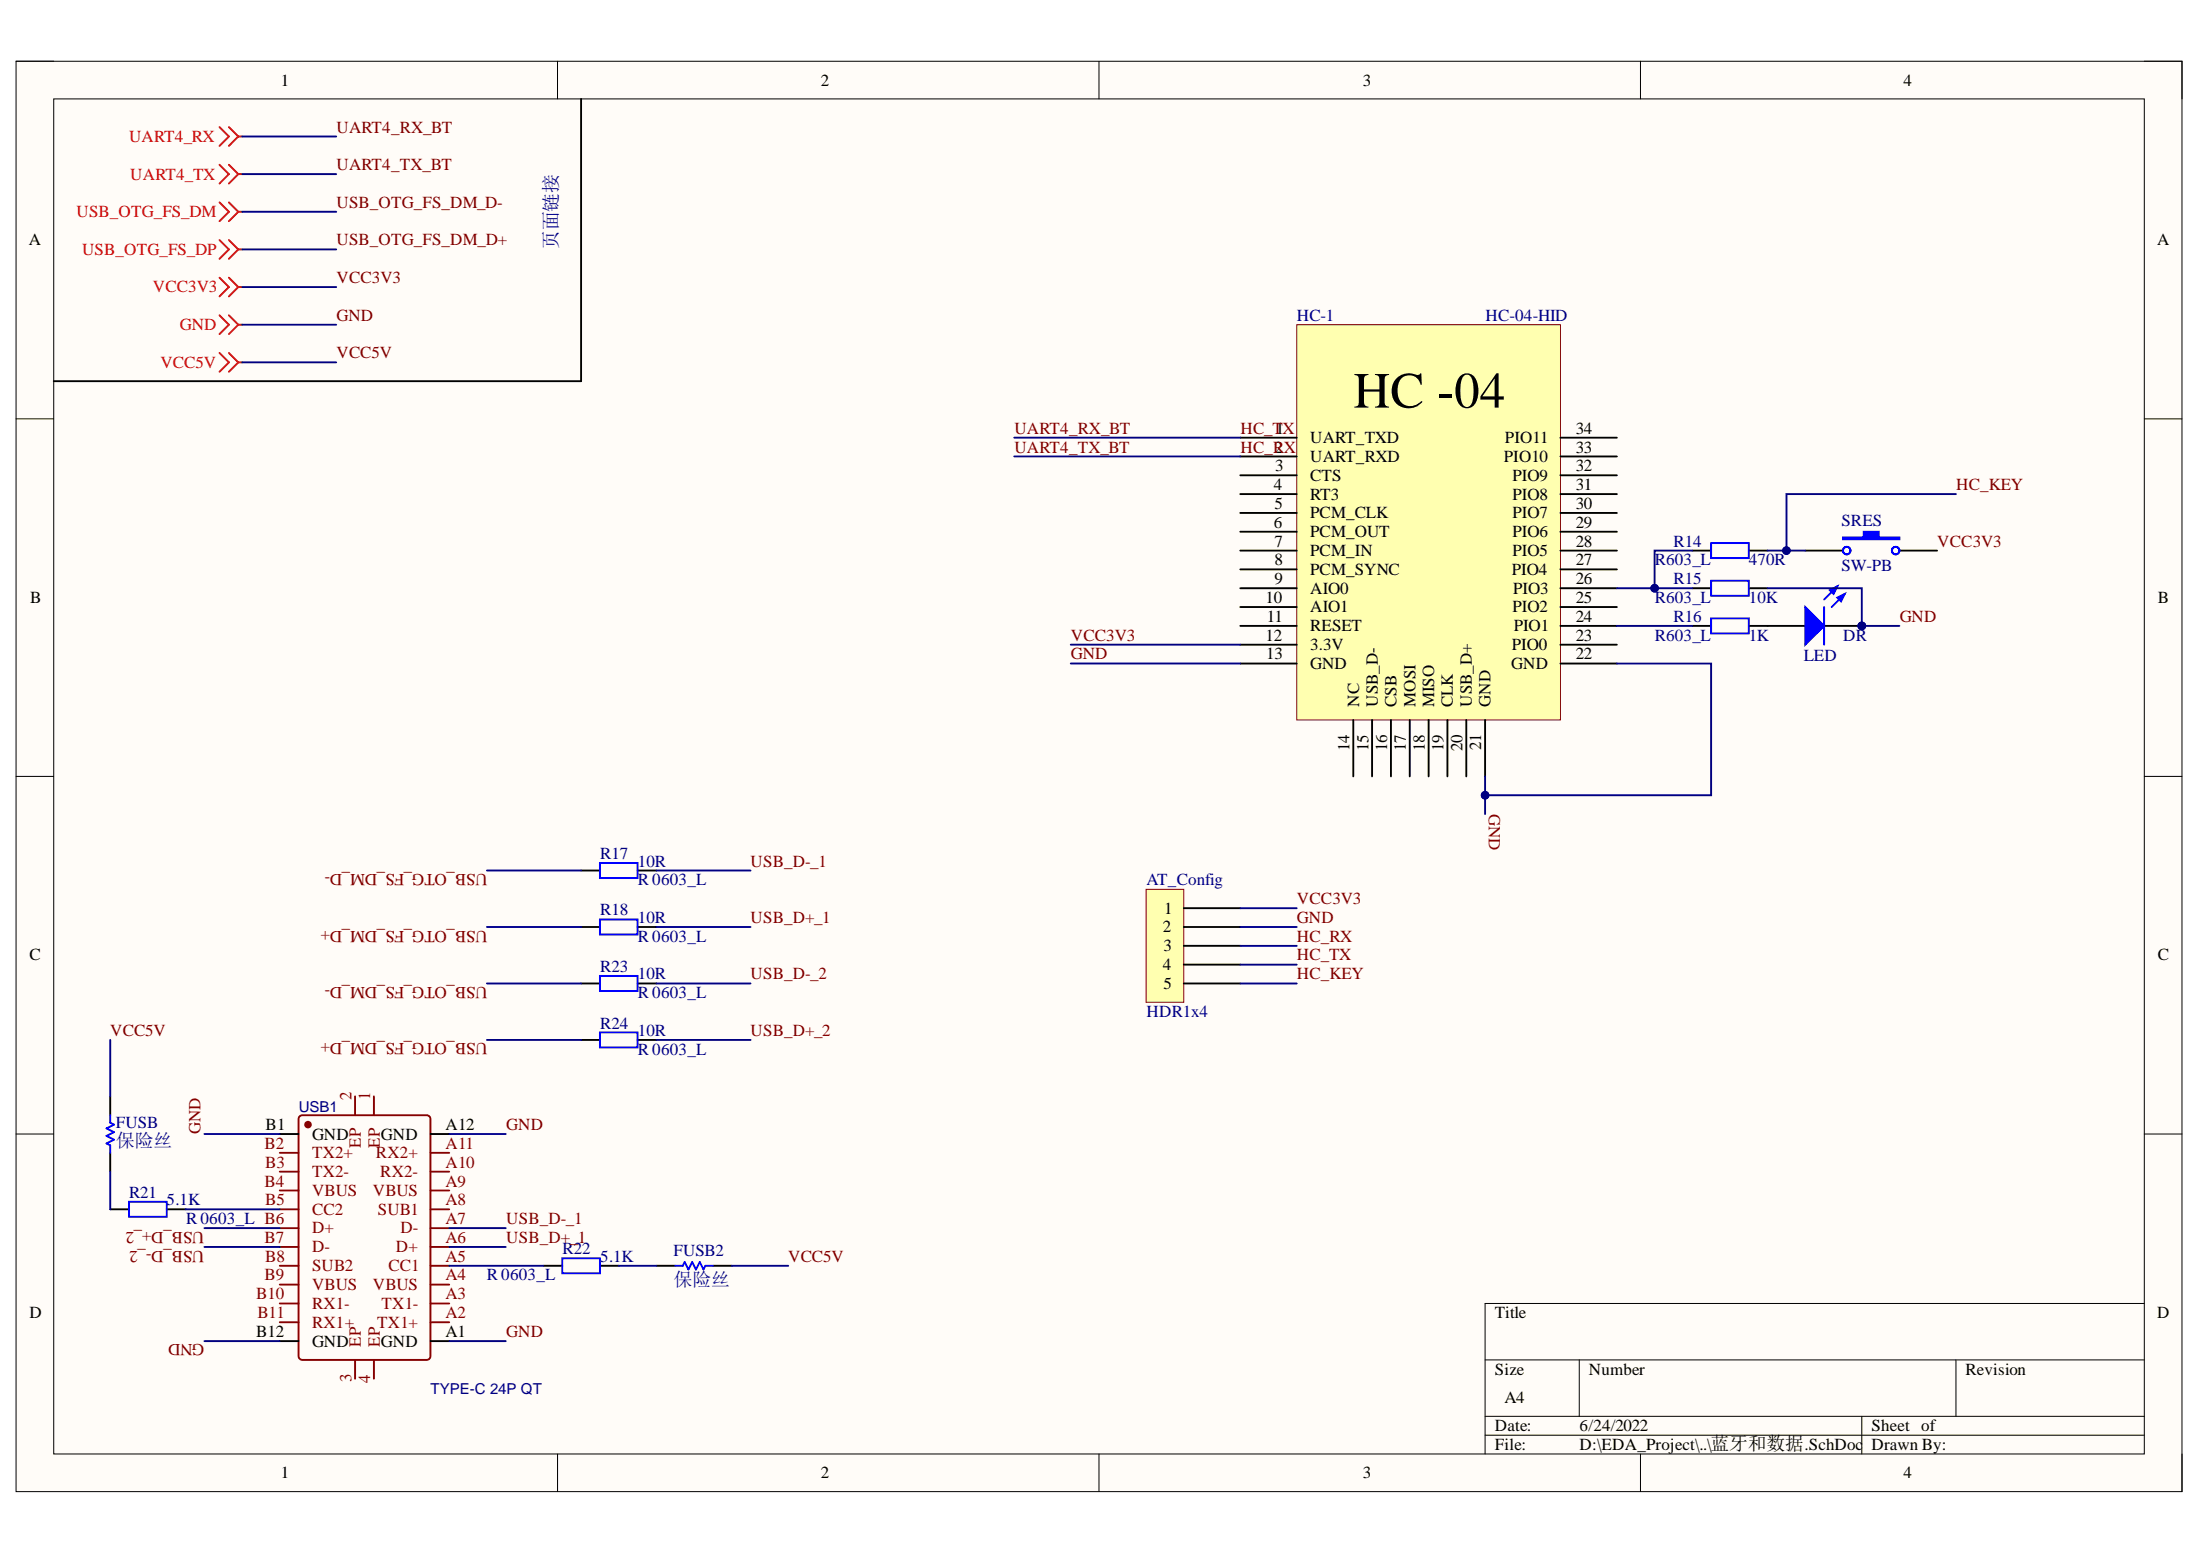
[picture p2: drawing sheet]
<svg xmlns="http://www.w3.org/2000/svg" width="297mm" height="210mm" viewBox="0 0 297 210" stroke-linecap="round" stroke-linejoin="round" font-family="sans-serif">
<path d="M2.2 8.3h292.4v193h-292.4z" fill-rule="evenodd" fill="#fffcf8"/>
<path d="M2.2 8.3h292.4v193h-292.4z" fill="none" stroke="#000" stroke-width=".14"/>
<path d="M7.3 13.4h282.2v182.9h-282.2z" fill-rule="evenodd" fill="#fffcf8"/>
<g fill="none" stroke="#000" stroke-width=".14">
<path d="M2.2 8.3h5.1M7.3 13.4h282.2v182.9h-282.2zM75.3 8.3v5M148.4 8.3v5M221.5 8.3v5.1M289.5 8.3h5.1v5.1M2.2 56.5h5.1M289.5 56.5h5.1M2.2 104.8h5.1M289.5 104.8h5.1M2.2 153.1h5.1M289.5 153.1h5.1"/>
<path d="M289.5 175.9h-89v20.4M75.3 196.3v5M148.4 196.3v5M200.5 183.6h89M200.5 191.2h89M200.5 193.7h89M213.2 183.6v7.6M221.5 196.3v5M251.4 191.2v5.1M264.1 183.6v7.6M294.6 196.3v5"/>
</g>
<path d="M175.1 43.8h35.6v53.4h-35.6z" fill-rule="evenodd" fill="#ffffb0"/>
<path d="M175.1 43.8h35.6v53.4h-35.6z" fill="none" stroke="#800000" stroke-width=".14"/>
<g fill="none" stroke="#000" stroke-width=".25">
<path d="M78.5 13.3v38.2h-71.2M167.5 59.1h7.6M210.7 59.1h7.6M167.5 61.6h7.6M167.5 64.2h7.6M167.5 66.7h7.6M167.5 69.2h7.6M167.5 71.8h7.6M167.5 74.3h7.6M167.5 76.9h7.6M167.5 79.4h7.6M210.7 61.6h7.6"/>
<path d="M210.7 64.2h7.6M210.7 66.7h7.6M210.7 69.2h7.6M210.7 71.8h7.6M210.7 74.3h7.6M210.7 76.9h7.6M210.7 79.4h7.6M228.5 74.3h2.5M228.5 79.4h2.5M236.1 74.3h2.6M236.1 79.4h2.6M167.5 81.9h7.6"/>
<path d="M167.5 84.5h7.6M167.5 87h7.6M167.5 89.6h7.6M182.7 97.2v7.6M185.3 97.2v7.6M187.8 97.2v7.6M190.3 97.2v7.6M192.9 97.2v7.6M195.4 97.2v7.6M198 97.2v7.6M200.5 97.2v7.6M210.7 81.9h7.6"/>
<path d="M210.7 84.5h7.6M210.7 87h7.6M210.7 89.6h7.6M228.5 84.5h2.5M236.1 84.5h7.6M246.3 84.5h5.1"/>
</g>
<g fill="none" stroke="#f00" stroke-width=".25">
<path d="M29.6 17.2l1.3 1.2-1.3 1.3M30.9 17.2l1.3 1.2M32.2 18.4l-1.3 1.3M32.2 18.4h.5M29.6 22.2l1.3 1.3-1.3 1.3M29.6 27.3l1.3 1.3-1.3 1.3M29.6 32.4l1.3 1.3-1.3 1.2M29.6 37.5l1.3 1.3-1.3 1.2M30.9 22.2l1.3 1.3M30.9 27.3l1.3 1.3M30.9 32.4l1.3 1.3M30.9 37.5l1.3 1.3"/>
<path d="M32.2 23.5l-1.3 1.3M32.2 23.5h.5M32.2 28.6l-1.3 1.3M32.2 28.6h.5M32.2 33.7l-1.3 1.2M32.2 33.7h.5M32.2 38.8l-1.3 1.2M32.2 38.8h.5M29.6 42.6l1.3 1.2-1.3 1.3M30.9 42.6l1.3 1.2M32.2 43.8l-1.3 1.3M32.2 43.8h.5"/>
</g>
<path d="M231 73.3h5.1v2h-5.1zM231 78.4h5.1v2h-5.1zM231 83.5h5.1v2h-5.1z" fill="none" stroke="#00f" stroke-width=".25"/>
<path d="M243.7 81.9l2.6 2.6-2.6 2.5z" fill="#00f"/>
<path d="M248.1 79.2l-1.8 1.7M243.7 81.9l2.6 2.6-2.6 2.5zM249.1 80.2l-1.8 1.7" fill="none" stroke="#00f" stroke-width=".25"/>
<path d="M248.1 80.7l1-.5-.5 1z" fill="#00f"/>
<path d="M248.1 80.7l1-.5-.5 1z" fill="none" stroke="#00f" stroke-width=".25"/>
<path d="M247.1 79.7l1-.5-.5 1z" fill="#00f"/>
<path d="M247.1 79.7l1-.5-.5 1zM246.3 81.9v5.1" fill="none" stroke="#00f" stroke-width=".25"/>
<path d="M243.7 74.3h5.1M256.5 74.3h5" fill="none" stroke="#000" stroke-width=".25"/>
<path d="M248.8 72.5h2.8v-.7h2.1v.7h2.8v.3h-7.7z" fill-rule="evenodd" fill="#00f"/>
<g fill="none" stroke="#00f" stroke-width=".25">
<path d="M248.8 72.5h2.8v-.7h2.1v.7h2.8v.3h-7.7z"/>
<circle cx="249.3" cy="74.3" r=".51"/>
<circle cx="255.9" cy="74.3" r=".51"/>
</g>
<path d="M40.4 150.8l.2-.2 .2-.1h16.8l.4 .3 .1 .2v32.1l-.1 .2-.1 .2-17.1 .1-.2-.1-.2-.2-.1-.2v-32.1z" fill="none" stroke="#800" stroke-width=".25"/>
<circle cx="41.6" cy="151.8" r=".38" fill="#800"/>
<g fill="none" stroke="#800" stroke-width=".25">
<path d="M37.8 155.6h2.5M37.8 158.2h2.5M47.9 148v2.5M50.5 148v2.5M58.1 155.6h2.6M58.1 158.2h2.6M37.8 160.7h2.5M37.8 163.2h2.5M37.8 165.8h2.5M37.8 168.3h2.5M37.8 170.9h2.5M37.8 173.4h2.5"/>
<path d="M37.8 175.9h2.5M37.8 178.5h2.5M58.1 160.7h2.6M58.1 163.2h2.6M58.1 165.8h2.6M58.1 168.3h2.6M58.1 170.9h2.6M58.1 173.4h2.6M58.1 175.9h2.6M58.1 178.5h2.6M47.9 183.6v2.5M50.5 183.6v2.5"/>
<circle cx="41.6" cy="151.8" r=".38"/>
</g>
<g fill="none" stroke="#000" stroke-width=".25">
<path d="M78.5 117.5h2.5M86.1 117.5h2.5M78.5 125.1h2.5M78.5 132.8h2.5M86.1 125.1h2.5M86.1 132.8h2.5M14.9 148v2.5M14.9 155.6v2.6M37.8 153.1h2.5M58.1 153.1h2.6M78.5 140.4h2.5M86.1 140.4h2.5"/>
<path d="M14.9 163.2h2.5M22.5 163.2h2.6M73.4 170.9h2.5M81 170.9h2.5M88.6 170.9h2.6M96.3 170.9h2.5M37.8 181h2.5M58.1 181h2.6"/>
</g>
<path d="M81 116.5h5.1v2h-5.1zM81 124.1h5.1v2h-5.1zM81 131.7h5.1v2.1h-5.1zM81 139.4h5.1v2h-5.1zM14.9 150.5v1.1l.5 .2-1 .5 1 .5-1 .5 1 .5-1 .5 .5 .3v1M17.4 162.2h5.1v2.1h-5.1zM75.9 169.8h5.1v2.1h-5.1zM91.2 170.9h1l.2-.5 .6 1 .5-1 .5 1 .5-1 .5 1 .2-.5h1.1" fill="none" stroke="#00f" stroke-width=".25"/>
<path d="M29.6 47.6l1.3 1.3-1.3 1.3M30.9 47.6l1.3 1.3M32.2 48.9l-1.3 1.3M32.2 48.9h.5" fill="none" stroke="#f00" stroke-width=".25"/>
<path d="M32.7 18.4h12.7M32.7 23.5h12.7M32.7 28.6h12.7M32.7 33.7h12.7M32.7 38.8h12.7M136.9 59.1h30.6M136.9 61.6h30.6M144.6 87h22.9M144.6 89.6h22.9M218.3 89.6h12.7v17.8h-30.5" fill="none" stroke="#000080" stroke-width=".25"/>
<circle cx="200.5" cy="107.4" r=".51" fill="#000080"/>
<circle cx="200.5" cy="107.4" r=".51" fill="none" stroke="#000080" stroke-width=".14"/>
<path d="M200.5 104.8v5.1" fill="none" stroke="#000080" stroke-width=".25"/>
<circle cx="200.5" cy="107.4" r=".51" fill="#000080"/>
<circle cx="200.5" cy="107.4" r=".51" fill="none" stroke="#000080" stroke-width=".14"/>
<path d="M32.7 43.8h12.7M228.5 74.3h-5.1v5.1" fill="none" stroke="#000080" stroke-width=".25"/>
<circle cx="223.4" cy="79.4" r=".51" fill="#000080"/>
<circle cx="223.4" cy="79.4" r=".51" fill="none" stroke="#000080" stroke-width=".14"/>
<path d="M218.3 79.4h10.2M218.3 84.5h10.2" fill="none" stroke="#000080" stroke-width=".25"/>
<circle cx="223.4" cy="79.4" r=".51" fill="#000080"/>
<circle cx="223.4" cy="79.4" r=".51" fill="none" stroke="#000080" stroke-width=".14"/>
<path d="M238.7 74.3h5" fill="none" stroke="#000080" stroke-width=".25"/>
<circle cx="241.2" cy="74.3" r=".51" fill="#000080"/>
<circle cx="241.2" cy="74.3" r=".51" fill="none" stroke="#000080" stroke-width=".14"/>
<path d="M238.7 79.4h12.7v5.1h5.1M264.1 66.7h-22.9v7.6" fill="none" stroke="#000080" stroke-width=".25"/>
<circle cx="241.2" cy="74.3" r=".51" fill="#000080"/>
<circle cx="241.2" cy="74.3" r=".51" fill="none" stroke="#000080" stroke-width=".14"/>
<g fill="none" stroke="#000080" stroke-width=".25">
<path d="M32.7 48.9h12.7M65.7 117.5h12.8M88.6 117.5h12.7M65.7 125.1h12.8M65.7 132.8h12.8M88.6 125.1h12.7M88.6 132.8h12.7M14.9 140.4v7.6M14.9 158.2v5M27.6 153.1h10.2M60.7 153.1h7.6M65.7 140.4h12.8"/>
<path d="M88.6 140.4h12.7M25.1 163.2h12.7M27.6 165.8h10.2M27.6 168.3h10.2M60.7 170.9h12.7M60.7 165.8h7.6M60.7 168.3h7.6M83.5 170.9h5.1M98.8 170.9h7.6M27.6 181h10.2M60.7 181h7.6"/>
</g>
<path d="M154.7 120h5.1v15.3h-5.1z" fill-rule="evenodd" fill="#ffffb0"/>
<path d="M154.7 120h5.1v15.3h-5.1z" fill="none" stroke="#800000" stroke-width=".14"/>
<path d="M159.8 122.6h7.7M159.8 125.1h7.7M159.8 127.7h7.7M159.8 130.2h7.7M159.8 132.8h7.7" fill="none" stroke="#000" stroke-width=".25"/>
<path d="M167.5 122.6h7.6M167.5 125.1h7.6M167.5 127.7h7.6M167.5 130.2h7.6M167.5 132.8h7.6" fill="none" stroke="#000080" stroke-width=".25"/>
<text font-size="6.8" x="182.7" y="55">HC -04</text>
<g font-size="2.5" fill="#000080">
<text x="75.3" y="33.6" transform="rotate(-90 75.3 33.6)">页面链接</text>
<text x="15.7" y="154.8">保险丝</text>
<text x="90.9" y="173.6">保险丝</text>
</g>
<g font-size="2.3">
<text x="37.9" y="11.6">1</text>
<text x="110.8" y="11.6">2</text>
<text x="184" y="11.6">3</text>
<text x="257" y="11.6">4</text>
<text x="3.9" y="33.1">A</text>
<text x="291.3" y="33.1">A</text>
<text x="176.9" y="59.8">UART_TXD</text>
<text x="203.2" y="59.8">PIO11</text>
<text x="212.8" y="58.6">34</text>
<text x="172.1" y="61.1">2</text>
<text x="172.2" y="63.6">3</text>
<text x="176.9" y="62.4">UART_RXD</text>
<text x="176.9" y="64.9">CTS</text>
<text x="203" y="62.4">PIO10</text>
<text x="204.2" y="64.9">PIO9</text>
<text x="212.8" y="63.6">32</text>
<text x="212.8" y="61.1">33</text>
<text x="172" y="66.2">4</text>
<text x="172" y="71.2">6</text>
<text x="172.1" y="68.7">5</text>
<text x="176.9" y="67.4">RT3</text>
<text x="176.9" y="70">PCM_CLK</text>
<text x="204.2" y="70">PIO7</text>
<text x="204.2" y="67.4">PIO8</text>
<text x="212.8" y="71.2">29</text>
<text x="212.8" y="68.7">30</text>
<text x="212.8" y="66.2">31</text>
<text x="172.1" y="73.8">7</text>
<text x="172.1" y="76.3">8</text>
<text x="176.9" y="72.5">PCM_OUT</text>
<text x="176.9" y="75.1">PCM_IN</text>
<text x="176.9" y="77.6">PCM_SYNC</text>
<text x="204.1" y="77.6">PIO4</text>
<text x="204.2" y="72.5">PIO6</text>
<text x="204.2" y="75.1">PIO5</text>
<text x="212.8" y="76.3">27</text>
<text x="212.8" y="73.8">28</text>
<text x="4.1" y="81.4">B</text>
<text x="170.9" y="81.4">10</text>
<text x="171.1" y="83.9">11</text>
<text x="172.1" y="78.9">9</text>
<text x="176.9" y="80.1">AIO0</text>
<text x="176.9" y="82.7">AIO1</text>
<text x="204.2" y="82.7">PIO2</text>
<text x="204.3" y="80.1">PIO3</text>
<text x="212.8" y="83.9">24</text>
<text x="212.8" y="81.4">25</text>
<text x="212.8" y="78.9">26</text>
<text x="291.3" y="81.4">B</text>
<text x="170.9" y="86.5">12</text>
<text x="171" y="89">13</text>
<text x="176.9" y="85.2">RESET</text>
<text x="176.9" y="87.7">3.3V</text>
<text x="204.1" y="87.7">PIO0</text>
<text x="204.4" y="85.2">PIO1</text>
<text x="212.8" y="89">22</text>
<text x="212.8" y="86.5">23</text>
<text x="176.9" y="90.3">GND</text>
<text x="183.5" y="95.4" transform="rotate(-90 183.5 95.4)">NC</text>
<text x="186" y="95.4" transform="rotate(-90 186 95.4)">USB_D-</text>
<text x="188.6" y="95.4" transform="rotate(-90 188.6 95.4)">CSB</text>
<text x="191.1" y="95.4" transform="rotate(-90 191.1 95.4)">MOSI</text>
<text x="193.6" y="95.4" transform="rotate(-90 193.6 95.4)">MISO</text>
<text x="196.2" y="95.4" transform="rotate(-90 196.2 95.4)">CLK</text>
<text x="198.7" y="95.4" transform="rotate(-90 198.7 95.4)">USB_D+</text>
<text x="201.3" y="95.4" transform="rotate(-90 201.3 95.4)">GND</text>
<text x="204" y="90.3">GND</text>
<text x="182.2" y="101.4" transform="rotate(-90 182.2 101.4)">14</text>
<text x="184.8" y="101.3" transform="rotate(-90 184.8 101.3)">15</text>
<text x="187.3" y="101.4" transform="rotate(-90 187.3 101.4)">16</text>
<text x="189.8" y="101.4" transform="rotate(-90 189.8 101.4)">17</text>
<text x="192.4" y="101.3" transform="rotate(-90 192.4 101.3)">18</text>
<text x="194.9" y="101.4" transform="rotate(-90 194.9 101.4)">19</text>
<text x="197.4" y="101.4" transform="rotate(-90 197.4 101.4)">20</text>
<text x="200" y="101.3" transform="rotate(-90 200 101.3)">21</text>
<text x="157" y="125.8">2</text>
<text x="157.2" y="123.3">1</text>
<text x="4" y="129.7">C</text>
<text x="157" y="130.9">4</text>
<text x="157.1" y="128.4">3</text>
<text x="291.3" y="129.7">C</text>
<text x="157.1" y="133.5">5</text>
<text x="35.9" y="152.6">B1</text>
<text x="42.1" y="153.8">GND</text>
<text x="51.4" y="153.8">GND</text>
<text x="60.1" y="152.6">A12</text>
<text x="4" y="177.9">D</text>
<text x="201.8" y="177.9">Title</text>
<text x="291.3" y="177.9">D</text>
<text x="34.6" y="180.5">B12</text>
<text x="42.1" y="181.8">GND</text>
<text x="51.4" y="181.8">GND</text>
<text x="60.1" y="180.5">A1</text>
<text x="201.8" y="185.6">Size</text>
<text x="214.5" y="185.6">Number</text>
<text x="265.4" y="185.6">Revision</text>
<text x="203.1" y="189.4">A4</text>
<text x="201.8" y="193.2">Date:</text>
<text x="201.8" y="195.7">File:</text>
<text x="213.3" y="193.2">6/24/2022</text>
<text x="213.3" y="195.7">D:\EDA_Project\..\蓝牙和数据.SchDoc</text>
<text x="252.7" y="193.2">Sheet of</text>
<text x="252.7" y="195.7">Drawn By:</text>
<text x="37.9" y="199.6">1</text>
<text x="110.8" y="199.6">2</text>
<text x="184" y="199.6">3</text>
<text x="257" y="199.6">4</text>
</g>
<g font-size="2.3" fill="#800000">
<text x="45.4" y="17.9">UART4_RX_BT</text>
<text x="45.4" y="23">UART4_TX_BT</text>
<text x="45.4" y="28.1">USB_OTG_FS_DM_D-</text>
<text x="45.4" y="33.1">USB_OTG_FS_DM_D+</text>
<text x="45.4" y="38.2">VCC3V3</text>
<text x="45.4" y="43.3">GND</text>
<text x="45.4" y="48.3">VCC5V</text>
<text x="137" y="58.6">UART4_RX_BT</text>
<text x="167.5" y="58.6">HC_T1X</text>
<text x="137" y="61.1">UART4_TX_BT</text>
<text x="167.5" y="61.1">HC_RX</text>
<text x="264.1" y="66.2">HC_KEY</text>
<text x="261.6" y="73.8">VCC3V3</text>
<text x="256.5" y="83.9">GND</text>
<text x="144.6" y="86.5">VCC3V3</text>
<text x="144.6" y="89">GND</text>
<text x="201" y="109.9" transform="rotate(90 201 109.9)">GND</text>
<text x="65.8" y="118" transform="rotate(-180 65.8 118)">USB_OTG_FS_DM_D-</text>
<text x="101.3" y="117">USB_D-_1</text>
<text x="65.8" y="125.7" transform="rotate(-180 65.8 125.7)">USB_OTG_FS_DM_D+</text>
<text x="101.3" y="124.6">USB_D+_1</text>
<text x="175.1" y="122">VCC3V3</text>
<text x="175.1" y="124.6">GND</text>
<text x="175.1" y="127.1">HC_RX</text>
<text x="175.1" y="129.7">HC_TX</text>
<text x="65.8" y="133.2" transform="rotate(-180 65.8 133.2)">USB_OTG_FS_DM_D-</text>
<text x="101.3" y="132.2">USB_D-_2</text>
<text x="175.1" y="132.2">HC_KEY</text>
<text x="14.9" y="139.9">VCC5V</text>
<text x="65.8" y="140.8" transform="rotate(-180 65.8 140.8)">USB_OTG_FS_DM_D+</text>
<text x="101.3" y="139.9">USB_D+_2</text>
<text x="27.1" y="153.1" transform="rotate(-90 27.1 153.1)">GND</text>
<text x="68.4" y="152.6">GND</text>
<text x="27.6" y="166.3" transform="rotate(-180 27.6 166.3)">USB_D+_2</text>
<text x="68.4" y="165.2">USB_D-_1</text>
<text x="68.4" y="167.8">USB_D+_1</text>
<text x="27.6" y="168.9" transform="rotate(-180 27.6 168.9)">USB_D-_2</text>
<text x="106.4" y="170.3">VCC5V</text>
<text x="27.6" y="181.5" transform="rotate(-180 27.6 181.5)">GND</text>
<text x="68.4" y="180.5">GND</text>
</g>
<g font-size="2.3" fill="#f00">
<text x="17.4" y="19.2">UART4_RX</text>
<text x="10.3" y="29.3">USB_OTG_FS_DM</text>
<text x="17.6" y="24.3">UART4_TX</text>
<text x="11.1" y="34.4">USB_OTG_FS_DP</text>
<text x="20.6" y="39.5">VCC3V3</text>
<text x="24.3" y="44.5">GND</text>
<text x="21.7" y="49.7">VCC5V</text>
</g>
<g font-size="2.3" fill="#000080">
<text x="175.1" y="43.3">HC-1</text>
<text x="200.6" y="43.3">HC-04-HID</text>
<text x="248.6" y="71">SRES</text>
<text x="223.4" y="76.3">R603_L</text>
<text x="226" y="73.8">R14</text>
<text x="236.1" y="76.3">470R</text>
<text x="248.6" y="77.1">SW-PB</text>
<text x="223.4" y="81.4">R603_L</text>
<text x="226" y="78.9">R15</text>
<text x="226" y="83.9">R16</text>
<text x="236.1" y="81.4">10K</text>
<text x="223.4" y="86.5">R603_L</text>
<text x="236.1" y="86.5">1K</text>
<text x="243.6" y="89.3">LED</text>
<text x="248.9" y="86.5">DR</text>
<text x="81" y="116">R17</text>
<text x="86.1" y="117">10R</text>
<text x="86.1" y="119.5">R 0603_L</text>
<text x="154.8" y="119.5">AT_Config</text>
<text x="81" y="123.6">R18</text>
<text x="86.1" y="124.6">10R</text>
<text x="81" y="131.2">R23</text>
<text x="86.1" y="127.1">R 0603_L</text>
<text x="86.1" y="132.2">10R</text>
<text x="86.1" y="134.7">R 0603_L</text>
<text x="154.8" y="137.3">HDR1x4</text>
<text x="81" y="138.9">R24</text>
<text x="86.1" y="139.9">10R</text>
<text x="86.1" y="142.4">R 0603_L</text>
<text x="15.7" y="152.3">FUSB</text>
<text x="17.4" y="161.7">R21</text>
<text x="22.5" y="162.7">5.1K</text>
<text x="25.1" y="165.2">R 0603_L B6</text>
<text x="65.7" y="172.8">R 0603_L</text>
<text x="76" y="169.3">R22</text>
<text x="81" y="170.3">5.1K</text>
<text x="90.9" y="169.5">FUSB2</text>
</g>
<g font-size="2.3" fill="#800">
<text x="47.5" y="148.5" transform="rotate(-90 47.5 148.5)">2</text>
<text x="50" y="148.5" transform="rotate(-90 50 148.5)">1</text>
<text x="35.7" y="155.1">B2</text>
<text x="48.7" y="154.9" transform="rotate(-90 48.7 154.9)">EP</text>
<text x="51.3" y="154.9" transform="rotate(-90 51.3 154.9)">EP</text>
<text x="60.1" y="155.1">A11</text>
<text x="35.7" y="160.2">B4</text>
<text x="35.8" y="157.6">B3</text>
<text x="42.1" y="156.4">TX2+</text>
<text x="42.1" y="158.9">TX2-</text>
<text x="42.1" y="161.4">VBUS</text>
<text x="50.3" y="161.4">VBUS</text>
<text x="50.8" y="156.4">RX2+</text>
<text x="51.3" y="158.9">RX2-</text>
<text x="60.1" y="160.2">A9</text>
<text x="60.1" y="157.6">A10</text>
<text x="35.7" y="167.8">B7</text>
<text x="35.8" y="162.7">B5</text>
<text x="42.1" y="164">CC2</text>
<text x="42.1" y="166.5">D+</text>
<text x="51" y="164">SUB1</text>
<text x="54.1" y="166.5">D-</text>
<text x="60.1" y="167.8">A6</text>
<text x="60.1" y="165.2">A7</text>
<text x="60.1" y="162.7">A8</text>
<text x="35.7" y="172.8">B9</text>
<text x="35.8" y="170.3">B8</text>
<text x="42.1" y="169">D-</text>
<text x="42.1" y="171.6">SUB2</text>
<text x="52.4" y="171.6">CC1</text>
<text x="53.5" y="169">D+</text>
<text x="60.1" y="172.8">A4</text>
<text x="60.1" y="170.3">A5</text>
<text x="34.6" y="175.4">B10</text>
<text x="34.8" y="177.9">B11</text>
<text x="42.1" y="174.1">VBUS</text>
<text x="42.1" y="176.6">RX1-</text>
<text x="42.1" y="179.3">RX1+</text>
<text x="50.3" y="174.1">VBUS</text>
<text x="50.9" y="179.3">TX1+</text>
<text x="51.5" y="176.6">TX1-</text>
<text x="60.1" y="177.9">A2</text>
<text x="60.1" y="175.4">A3</text>
<text x="48.7" y="181.8" transform="rotate(-90 48.7 181.8)">EP</text>
<text x="51.3" y="181.8" transform="rotate(-90 51.3 181.8)">EP</text>
<text x="47.5" y="186.5" transform="rotate(-90 47.5 186.5)">3</text>
<text x="50" y="186.6" transform="rotate(-90 50 186.6)">4</text>
</g>
<g font-size="2" fill="#000080">
<text x="40.4" y="150.1">USB1</text>
<text x="58.1" y="188.1">TYPE-C 24P QT</text>
</g>
<text font-size="1.1" fill="#000080" x="245.5" y="84.7">PIDR02</text>
</svg>
